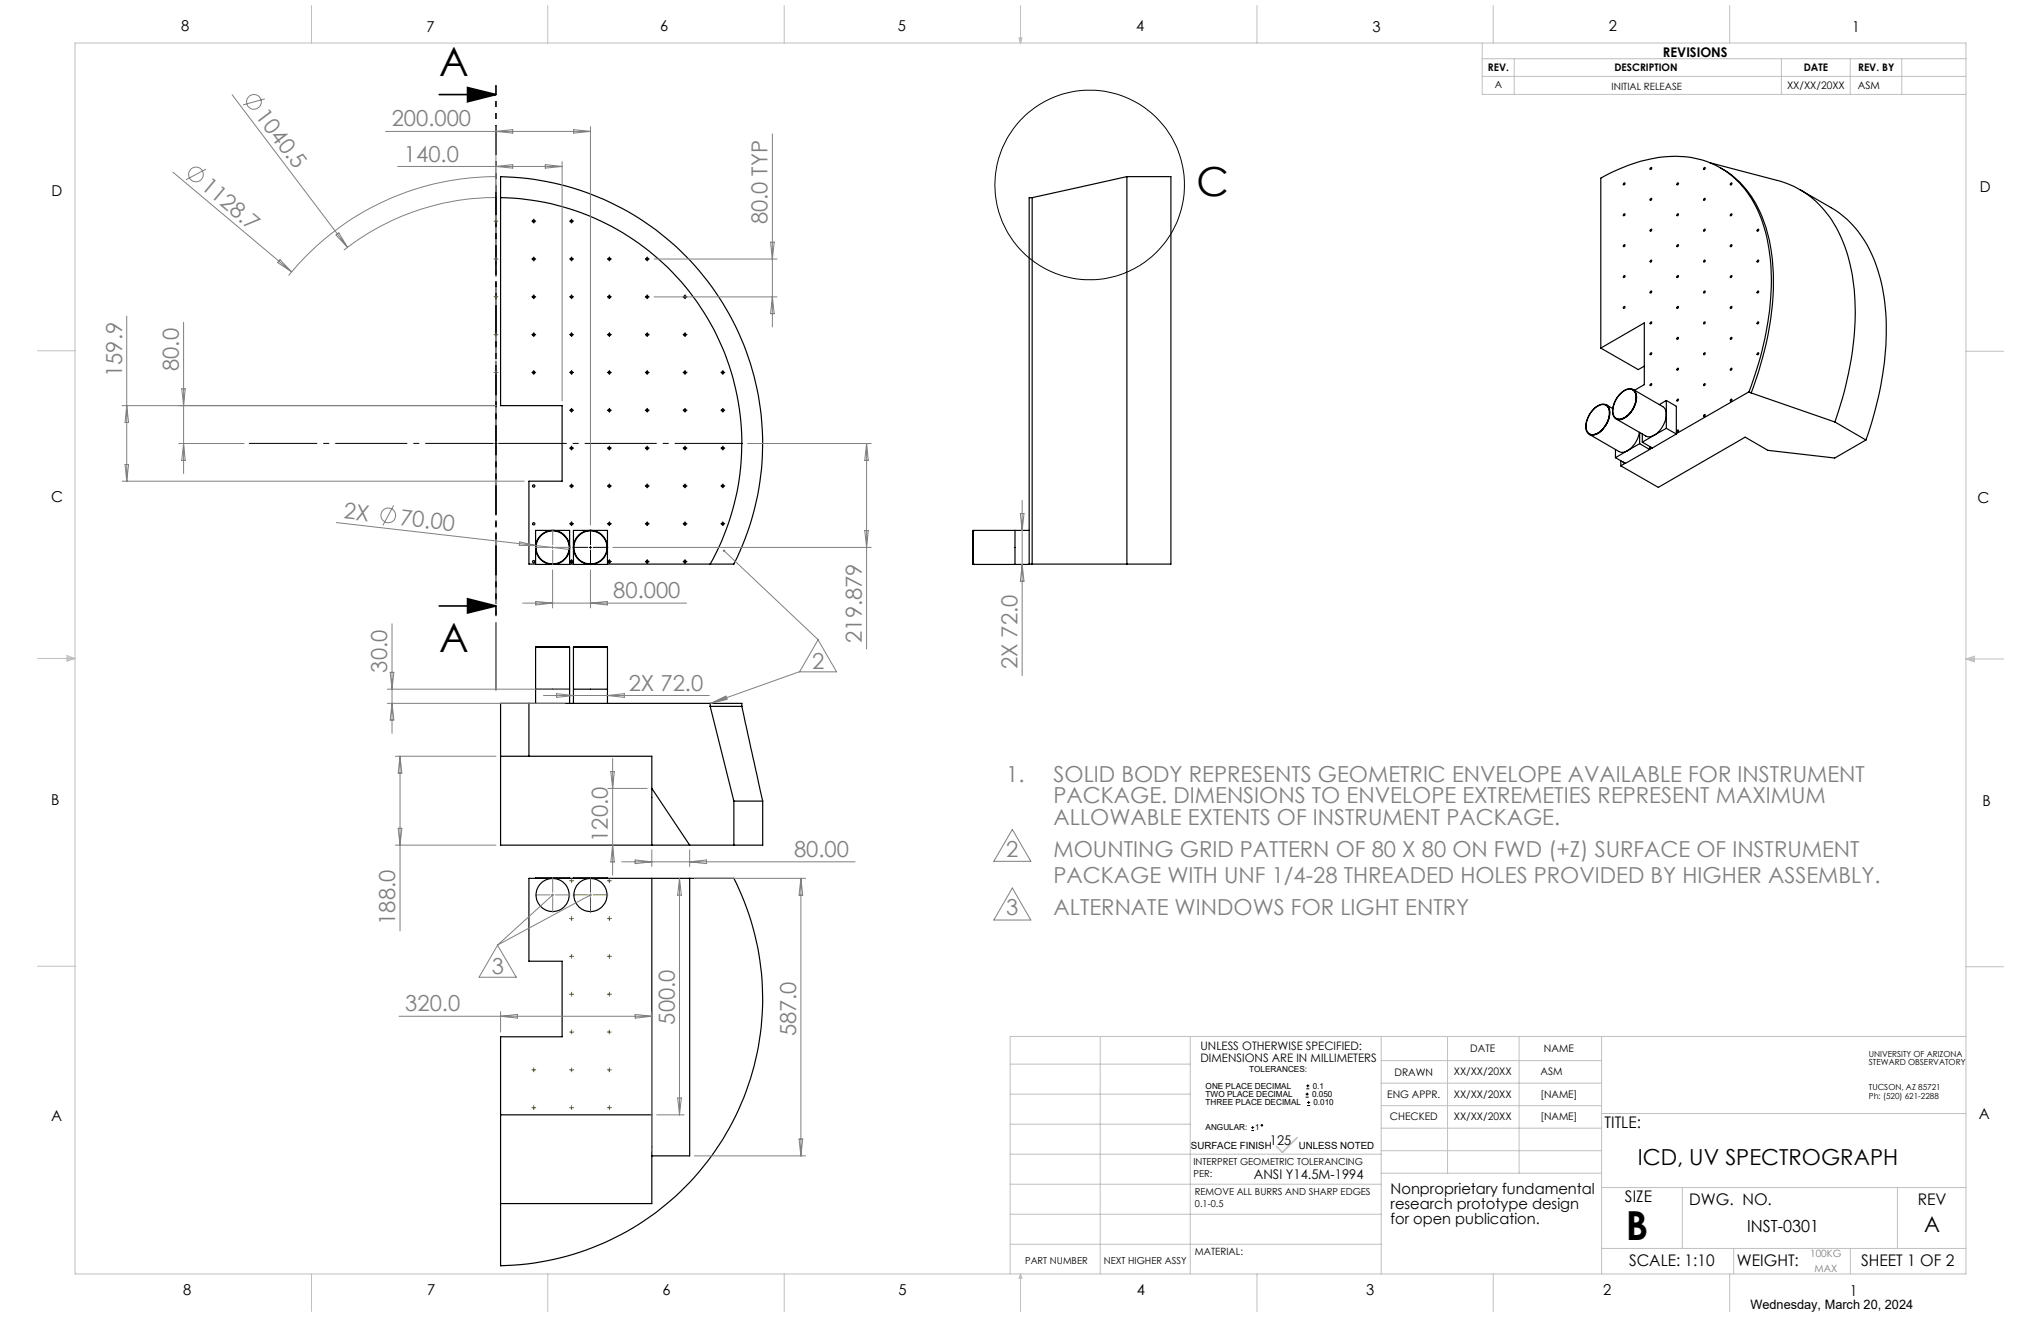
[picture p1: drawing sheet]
<svg xmlns="http://www.w3.org/2000/svg" width="432mm" height="279mm" viewBox="0 0 432 279" stroke-linecap="round" stroke-linejoin="round" font-family="sans-serif">
<g fill="none" stroke="#c0c0c0" stroke-width=".21">
<path d="M15.9 9.1h400v260.4h-400zM65.9 1.2v7.9M115.9 1.2v7.9M165.9 1.2v7.9M215.6 8h.6l-.3 1.1zM215.7 8l.2 1.1M215.9 1.2v7.9M216 8l-.1 1.1M265.9 1.2v7.9M313.6 9.1v10.9h102.3M313.6 16.2h102.3M313.6 12.4h102.3"/>
<path d="M315.9 1.2v7.9M320.4 12.4v7.6M365.9 1.2v7.9M376.9 12.4v7.6M391.4 12.4v7.6M402.3 12.4v7.6M7.9 74.2h8M415.9 74.3h8M7.9 139.3h8M14.2 139.1l1.7 .2M14.2 138.7l1.7 .6-1.7 .5zM15.9 139.3l-1.7 .3"/>
<path d="M415.9 139.4h8M415.9 139.4l1.8-.6v1.2zM415.9 139.4l1.8 .3M417.7 139.2l-1.8 .2M7.9 204.4h8M232.8 219.2v50.3M251.8 219.2v50.3M292.2 219.2v50.3M306.2 219.2v28.9M321.4 219.2v28.9M338.8 219.2v50.3M415.9 204.5h8"/>
<path d="M415.9 219.2h-202.2v50.3M213.7 237.8h38.1M213.7 231.4h38.1M213.7 225.1h38.1M292.2 233.9h46.6M292.2 229.1h46.6M292.2 224.3h46.6M292.2 238.6h46.6M338.8 235.5h77.1M213.7 256.8h78.5M213.7 250.5h78.5M213.7 244.1h78.5"/>
<path d="M292.2 248.1h46.6M292.2 243.4h46.6M338.8 251.2h77.1M355.9 251.2v12.9M401.4 251.2v12.9M65.9 269.5v7.9M115.9 269.5v7.9M165.9 269.5v7.9M213.7 263.2h78.5M215.9 269.5v7.9M215.9 269.5l.3 .8h-.6zM265.9 269.5v7.9"/>
<path d="M315.9 269.5v7.9M338.8 264.1h77.1M365.9 269.5v7.9M366.8 264.1v5.4M391.5 264.1v5.4"/>
</g>
<path d="M274.4 240.6l-3.1 3.1-1.2-1.2" fill="none" stroke="#c0c0c0" stroke-width=".35"/>
<g fill="none" stroke="#000" stroke-width=".25">
<path d="M238.4 37.4v81.9M238.4 37.4l-20 4.4M238.4 37.4h9.3v81.9h-30M343.6 38.7h.1a.21 .21 0 0 1 .1 .3 .21 .21 0 0 1-.4 0zM349.3 35.4a.19 .19 0 0 1 .1 .3 .19 .19 0 0 1-.3 0zM354.9 38.8l.1-.1a.22 .22 0 0 1 .1 .2 .22 .22 0 0 1-.3 .2zM361.7 34.4l14.3 3.8a20.2 20.2 0 0 1 13.6 12.3 43.8 43.8 0 0 1 2.5 22.3 79 79 0 0 1-3.9 16.5M364 35.5a21.4 21.4 0 0 1 10.1 14.4 50.8 50.8 0 0 1-.9 24.6l-1 3.7-1.7 4.9M366.3 38.7h.1a.23 .23 0 0 1 0 .3 .23 .23 0 0 1-.3 .1zM105.9 41.8a52 52 0 0 1 44.3 77.5M105.9 41.8v-4.4a56.5 56.5 0 0 1 49.4 81.9h-26.8M105.9 41.8v44h13v16h-7v17.5h1.4"/>
<path d="M218.4 41.8v77.5M218.4 41.8h-.7v77.5M343.5 58.3h.2a.2 .2 0 0 1 0 .3 .2 .2 0 0 1-.3 0zM343.6 45.2h.1a.2 .2 0 0 1 0 .3 .2 .2 0 0 1-.3 0zM343.6 51.8h.1a.2 .2 0 0 1 0 .3 .2 .2 0 0 1-.3 0zM349.2 42h.2a.21 .21 0 0 1 0 .3 .21 .21 0 0 1-.3 0zM349.2 48.5h.2l.1 .1a.2 .2 0 0 1-.1 .3 .2 .2 0 0 1-.3-.1zM349.2 55.1h.2a.23 .23 0 0 1 0 .3 .23 .23 0 0 1-.3 0zM354.9 45.3l.1-.1a.2 .2 0 0 1 0 .3 .2 .2 0 0 1-.2 0zM354.9 51.8a.19 .19 0 0 1 .1 .2 .19 .19 0 0 1-.2 .1zM354.9 58.3h.1a.2 .2 0 0 1 0 .3 .2 .2 0 0 1-.2 0zM360.5 48.5h.3l-.3 .4h-.1z"/>
<path d="M366.1 45.4l.3-.1a.25 .25 0 0 1 0 .2 .25 .25 0 0 1-.3 .1zM366.1 58.4l.3-.1a.21 .21 0 0 1 0 .3 .21 .21 0 0 1-.3 0zM366.3 51.8a.19 .19 0 0 1 .1 .2 .19 .19 0 0 1-.3 .1zM371.8 48.5h.2a.2 .2 0 0 1 0 .3 .2 .2 0 0 1-.3 0zM371.8 55.1l.2-.1a.21 .21 0 0 1 0 .3 .21 .21 0 0 1-.3 0zM380.8 40.1l6.6 3.8a23.4 23.4 0 0 1 10.4 15 55 55 0 0 1-.7 26.5l-1.1 3.8-1.2 3.9M338.7 73.6v-35.9a30.8 30.8 0 0 1 19.1-4.4 18.7 18.7 0 0 1 14.4 11.9 41.1 41.1 0 0 1 2 21.7 71.7 71.7 0 0 1-4.2 16M338.7 73.6l9.2-5.3v13.1l-2.1 1.2M338.7 73.6l7.9 4.6 1.3-.8M343.5 64.9l.2-.1a.2 .2 0 0 1 0 .3 .2 .2 0 0 1-.3 0zM349.1 61.7l.3-.1a.23 .23 0 0 1 0 .3 .23 .23 0 0 1-.3 0zM349.2 68.2l.2-.1a.25 .25 0 0 1 0 .3 .25 .25 0 0 1-.3 .1z"/>
<path d="M349.2 74.7l.1-.1a.19 .19 0 0 1 .1 .3 .19 .19 0 0 1-.3 0zM354.9 64.9v-.1a.17 .17 0 0 1 .1 .3 .17 .17 0 0 1-.2 0zM354.9 71.4l.1-.1a.2 .2 0 0 1 0 .3 .2 .2 0 0 1-.2 0zM354.9 77.9h.1a.22 .22 0 0 1 .1 .2 .22 .22 0 0 1-.3 .1zM366.2 64.9l.2-.1v.1a.2 .2 0 0 1-.1 .3 .2 .2 0 0 1-.2-.1zM366.2 71.4h.2a.2 .2 0 0 1 0 .3 .2 .2 0 0 1-.3-.1zM366.3 77.9h.1a.23 .23 0 0 1 0 .3 .23 .23 0 0 1-.3 0zM371.8 74.7l.2-.1a.2 .2 0 0 1 0 .3 .2 .2 0 0 1-.3 0zM371.8 61.6h.2a.2 .2 0 0 1 0 .3 .2 .2 0 0 1-.3 0zM371.8 68.2l.2-.1a.2 .2 0 0 1 0 .3 .2 .2 0 0 1-.3 0zM336.2 91.9l6.3 3.6a1.71 1.71 0 0 0 1.8-.2M336.3 91.8h.1"/>
<path d="M337.2 86.4a2.1 2.1 0 0 1 2.9-.5 4.1 4.1 0 0 1-.9 4.8 2.55 2.55 0 0 1-3 1.1 2.96 2.96 0 0 1-.2-3.6zM337.4 86.3a1.86 1.86 0 0 1 2.8-.2 4.4 4.4 0 0 1-1.3 4.8 2.11 2.11 0 0 1-2.9 .6 3.5 3.5 0 0 1 .3-3.8zM339.8 85.7h.1M339.8 85.7a1.67 1.67 0 0 1 .7 1.6M339.8 85.6l1.4 .8M340.5 87.3a5.1 5.1 0 0 1-3.3 4.6l-.9-.1M341.8 95.1v1.7M341.9 88.6l6.3 3.6a1.71 1.71 0 0 0 1.8-.2M341.9 88.5h.1M342.6 83.5a2.43 2.43 0 0 1 3-.9 3.1 3.1 0 0 1 0 3.7l-.2 .3a3.4 3.4 0 0 1-3.2 2 2.02 2.02 0 0 1-.9-2.6l.5-1.3zM342.7 83.4a2.4 2.4 0 0 1 3-.9 3.2 3.2 0 0 1 0 3.8 4 4 0 0 1-3.3 2.5 1.74 1.74 0 0 1-1.2-2.3 6 6 0 0 1 1.5-3.1zM342.9 97.4v1.1"/>
<path d="M343.5 97.8l.1 .1M343.9 98l-1 .5M344.3 95.3l-2.5 1.5M345.4 82.4h.1M345.4 82.4a1.8 1.8 0 0 1 .8 1.7M345.5 82.4l6.3 3.6a2.89 2.89 0 0 1 .2 3.6 5.4 5.4 0 0 1-2 2.4M346.2 84.1a4.8 4.8 0 0 1-3.6 4.6l-.7-.2M346.8 91.4a5.4 5.4 0 0 1-2.5 3.9M346.9 91.5v2.3M346.9 93.8l-2.6 1.5M346.9 93.8l2.1 1.3M347.5 91.8v1.7"/>
<path d="M349 94.4v.7M349 95.1l-5.1 2.9-2.1-1.2M349.1 94.5l.2 .1M349.1 81.3l.3-.1a.21 .21 0 0 1 0 .3 .21 .21 0 0 1-.3 0zM349.5 94.7l-.5 .3M350 92l-2.5 1.5M352.5 84.7l2.1 1.2v5.9M352.5 90.6l-2.5 1.4M352.5 84.7v5.9M352.5 90.6l2.1 1.2M352.5 84.7l-1.5 .9M354.6 91.8l-5 3-2.1-1.3"/>
<path d="M354.9 91v-.1a.19 .19 0 0 1 .1 .3 .19 .19 0 0 1-.2 .1zM354.9 84.5l.1-.1a.2 .2 0 0 1 0 .3 .2 .2 0 0 1-.2 0zM360.6 87.7h.1l.1 .2-.3 .2-.1-.2zM366.1 84.6l.3-.1a.25 .25 0 0 1 0 .2 .25 .25 0 0 1-.3 .1zM370 82.9l-15.4 8.8M370 82.9l.5 .2M370.5 83.1l17.7 6.2M388.2 89.3l6.6 3.8M394.8 93.1l-6.6 3.8-14.2-1.6-4.8-2.8-18.4 10.6-7.9-4.6M113.3 112.2h7.2v7.2h-7.2zM120.5 119.3h.8M121.3 112.2h7.2v7.2h-7.2z"/>
<path d="M205.8 119.3h.1M205.8 112.3h.1M205.8 115.8v3.6l11.9-.1M205.8 112.3v3.5M205.8 115.8v3.5M214.7 112.2v7.2M217.7 112.2h-11.9v3.6M113.4 136.9h7M121.4 136.9h7M105.9 159.9h32v18.9M111.9 148.8v11.1M113.3 148.8v-11.9h7.2v11.9"/>
<path d="M113.3 145.8h7.2M121.3 148.8v-11.9h7.2v11.9M121.3 145.8h7.2M150.2 149.4h6.8M150.2 148.8h6.8v.6M150.2 148.8h-44.3v30h49.4M150.2 148.8v.6M150.2 149.4l5.1 20M157 149.4l4.4 20M137.9 166.8l8 12M155.3 169.4h6.1M155.3 169.4v9.4"/>
<path d="M161.4 169.4v9.4h-6.1M111.9 185.8h43.4a56.5 56.5 0 0 1-49.4 81.9v-48.4h13v-16h-7zM113.3 185.8h7.2M121.3 185.8h7.2M137.9 185.8v68.8h-32M145.9 185.8v58.7h-8M105.9 235.8h32"/>
<circle cx="360.6" cy="35.6" r=".19"/>
<circle cx="112.9" cy="46.8" r=".24"/>
<circle cx="112.9" cy="54.8" r=".24"/>
<circle cx="120.9" cy="46.8" r=".23"/>
<circle cx="120.9" cy="54.8" r=".23"/>
<circle cx="128.9" cy="54.8" r=".25"/>
<circle cx="136.9" cy="54.8" r=".25"/>
<circle cx="360.6" cy="42.1" r=".19"/>
<circle cx="360.6" cy="55.2" r=".2"/>
<circle cx="112.9" cy="78.8" r=".24"/>
<circle cx="112.9" cy="70.8" r=".24"/>
<circle cx="112.9" cy="62.8" r=".24"/>
<circle cx="120.9" cy="70.8" r=".23"/>
<circle cx="120.9" cy="78.8" r=".23"/>
<circle cx="120.9" cy="62.8" r=".23"/>
<circle cx="128.9" cy="70.8" r=".25"/>
<circle cx="128.9" cy="78.8" r=".25"/>
<circle cx="128.9" cy="62.8" r=".25"/>
<circle cx="136.9" cy="70.8" r=".25"/>
<circle cx="136.9" cy="78.8" r=".25"/>
<circle cx="136.9" cy="62.8" r=".25"/>
<circle cx="144.9" cy="78.8" r=".24"/>
<circle cx="144.9" cy="70.8" r=".24"/>
<circle cx="144.9" cy="62.8" r=".24"/>
<circle cx="152.9" cy="78.8" r=".23"/>
<circle cx="360.6" cy="61.7" r=".19"/>
<circle cx="360.6" cy="68.3" r=".19"/>
<circle cx="360.6" cy="74.8" r=".19"/>
<circle cx="120.9" cy="94.8" r=".23"/>
<circle cx="120.9" cy="86.8" r=".23"/>
<circle cx="128.9" cy="94.8" r=".25"/>
<circle cx="128.9" cy="86.8" r=".25"/>
<circle cx="136.9" cy="94.8" r=".25"/>
<circle cx="136.9" cy="86.8" r=".25"/>
<circle cx="144.9" cy="94.8" r=".24"/>
<circle cx="144.9" cy="86.8" r=".24"/>
<circle cx="152.9" cy="94.8" r=".23"/>
<circle cx="152.9" cy="86.8" r=".23"/>
<circle cx="360.6" cy="81.3" r=".19"/>
<circle cx="112.9" cy="118.8" r=".24"/>
<circle cx="112.9" cy="110.8" r=".24"/>
<circle cx="112.9" cy="102.8" r=".25"/>
<circle cx="116.9" cy="115.8" r="3.6"/>
<circle cx="116.9" cy="115.8" r="3.5"/>
<circle cx="120.9" cy="118.8" r=".23"/>
<circle cx="120.9" cy="110.8" r=".23"/>
<circle cx="120.9" cy="102.8" r=".24"/>
<circle cx="124.9" cy="115.8" r="3.5"/>
<circle cx="124.9" cy="115.8" r="3.6"/>
<circle cx="128.9" cy="118.8" r=".25"/>
<circle cx="128.9" cy="110.8" r=".25"/>
<circle cx="128.9" cy="102.8" r=".25"/>
<circle cx="136.9" cy="118.8" r=".25"/>
<circle cx="136.9" cy="110.8" r=".25"/>
<circle cx="136.9" cy="102.8" r=".25"/>
<circle cx="144.9" cy="118.8" r=".24"/>
<circle cx="144.9" cy="110.8" r=".24"/>
<circle cx="144.9" cy="102.8" r=".25"/>
<circle cx="152.9" cy="110.8" r=".23"/>
<circle cx="152.9" cy="102.8" r=".24"/>
<circle cx="116.9" cy="189.3" r="3.5"/>
<circle cx="124.9" cy="189.3" r="3.5"/>
</g>
<g fill="none" stroke="#808080" stroke-width=".21">
<path d="M36.6 36.4l25.1 21.1M43.6 35.8l-4.3 2.2M49.1 20l24.4 32.3M56 20.9l-4.6 1.3M81.6 27.8h43.3M84.1 35.2h34.8M104.9 37.4a56.6 56.6 0 0 0-43.8 20.9M104.9 26.8v13.7M104.9 27.8l3.6-.4v.8zM104.9 35.2l3.6-.4v.8zM115.4 34.8l3.5 .4-3.5 .4zM118.9 34.2v50.6"/>
<path d="M121.4 27.4l3.5 .4-3.5 .4zM124.9 26.8v84.3M163.4 28.3v40.8M59.2 54.9l2.5 2.6-3-2zM71.1 49.7l.6-.5 1.8 3.1zM104.9 41.8a52.4 52.4 0 0 0-32.2 11.1M138.4 54.8h26M163 51.2h.8l-.4 3.6zM26.8 66.9v34.9M38.8 68.2v32M138.4 62.8h26M163.4 62.8l.4 3.6h-.8z"/>
<path d="M25.8 85.8h79.1M26.5 98.2h.7l-.4 3.6zM26.8 85.8l.4 3.6h-.7zM37.8 93.8h13.8M38.5 82.2h.7l-.4 3.6zM38.8 93.8l.4 3.6h-.7zM158.2 93.8h26.1M183.3 93.8v43.5M183.3 93.8l.4 3.6h-.7zM25.8 101.8h85.1M71.2 110.5l49.2 5.7M83.3 106.9l-2.3 4.2"/>
<path d="M110 114.6l3.5 .8h-3.6zM116.7 115.8h.5M116.9 115.5v.5M129.6 115.8h54.7M153.2 116.5l19.9 18.8M183 112.2h.7l-.4 3.6zM215.9 108.6h.7l-.3 3.6zM216.3 105.8v37.1M216.3 119.4l.3 3.5h-.7zM82.9 131.9v23.2M110.6 127.6h34.6M113.3 127.2l3.6 .4-3.6 .4z"/>
<path d="M116.9 120.5v8.1M124.9 120.5v8.1M124.9 127.6l3.6-.4v.8zM173.1 135.3l3.9 6.8h-7.8zM82 148.8h37.5M82 145.8h38.3M82.5 142.2h.8l-.4 3.6zM82.9 148.8l.4 3.5h-.8zM83.6 159.9h21.3M84.6 159.9v37M84.6 159.9l.4 3.6h-.8zM115 147.1h35.1"/>
<path d="M117.8 146.7l3.5 .4-3.5 .4zM128.5 147.1l3.6-.4v.8zM150.4 148.8l3.2-1.6 .2 .7zM169.2 142.1l-18.8 6.7M83.6 178.8h21.3M84.2 175.2h.8l-.4 3.6zM128.6 166.8h8.3M129.2 163.2h.8l-.4 3.6zM129.6 160.4v24.7M129.6 178.8l.4 3.5h-.8zM137.9 179.7v3.6M145.9 179.7v3.6"/>
<path d="M214.2 175.4l3.9 6.8h-7.8zM105.3 199.9l3.9 6.8h-7.8zM116.7 189.3h.5M116.8 189.4l-11.5 10.5 19.5-10.5M116.9 189.1v.4M131.6 182.3h49.3M134.4 181.9l3.5 .4-3.5 .4zM143.8 185.8l.3 3.5h-.7zM143.8 185.8v50M145.9 182.3l3.6-.4v.8zM146.9 185.8h23.5M169.4 185.8v58.7"/>
<path d="M169.4 185.8l.4 3.5h-.7zM214.2 187.8l3.9 6.8h-7.8zM84.4 214.9h53.5M105.9 214v4.3M105.9 214.9l3.6-.3v.7zM134.4 214.6l3.5 .3-3.5 .4zM137.9 214v29.5M138.9 235.8h5.8M143.4 232.2h.7l-.3 3.6zM146.9 244.5h23.5M169.1 240.9h.7l-.4 3.6z"/>
<circle cx="41.5" cy="36.9" r="1.55"/>
<circle cx="53.7" cy="21.6" r="1.55"/>
<circle cx="82.1" cy="109" r="1.54"/>
</g>
<g fill="none" stroke="#000" stroke-width=".21">
<path d="M112.7 54.8h.5M112.7 46.8h.5M112.9 46.5v.5M112.9 54.5v.5M120.7 54.8h.5M120.7 46.8h.5M120.9 46.5v.5M120.9 54.5v.5M128.7 54.8h.5M128.9 54.5v.5M136.7 54.8h.5M136.9 54.5v.5"/>
<path d="M112.7 78.8h.5M112.7 70.8h.5M112.7 62.8h.5M112.9 62.5v.5M112.9 70.6v.4M112.9 78.5v.5M120.7 78.8h.5M120.7 70.8h.5M120.7 62.8h.5M120.9 62.5v.5M120.9 70.6v.4M120.9 78.5v.5"/>
<path d="M128.7 78.8h.5M128.7 70.8h.5M128.7 62.8h.5M128.9 62.5v.5M128.9 70.6v.4M128.9 78.5v.5M136.7 78.8h.5M136.7 70.8h.5M136.7 62.8h.5M136.9 62.5v.5M136.9 70.6v.4M136.9 78.5v.5"/>
<path d="M144.7 78.8h.5M144.7 70.8h.5M144.7 62.8h.5M144.9 62.5v.5M144.9 70.6v.4M144.9 78.5v.5M152.6 78.8h.6M152.9 78.5v.5M104.7 93.8h.5M104.9 93.6v.5M120.7 94.8h.5M120.7 86.8h.5"/>
<path d="M120.9 86.5v.5M120.9 94.5v.5M128.7 94.8h.5M128.7 86.8h.5M128.9 86.5v.5M128.9 94.5v.5M136.7 94.8h.5M136.7 86.8h.5M136.9 86.5v.5M136.9 94.5v.5M144.7 94.8h.5M144.7 86.8h.5"/>
<path d="M144.9 86.5v.5M144.9 94.5v.5M152.6 94.8h.6M152.6 86.8h.6M152.9 86.5v.5M152.9 94.5v.5M120.7 102.8h.5M120.7 110.8h.5M120.7 118.8h.5M120.9 102.6v.4M120.9 110.5v.6M120.9 118.5v.5"/>
<path d="M124.7 115.8h.5M124.9 115.5v.5M128.7 102.8h.5M128.7 110.8h.5M128.7 118.8h.5M128.9 102.6v.4M128.9 110.5v.6M128.9 118.5v.5M136.7 102.8h.5M136.7 110.8h.5M136.7 118.8h.5M136.9 102.6v.4"/>
<path d="M136.9 110.5v.6M136.9 118.5v.5M144.7 102.8h.5M144.7 110.8h.5M144.7 118.8h.5M144.9 102.6v.4M144.9 110.5v.6M144.9 118.5v.5M152.6 102.8h.6M152.6 110.8h.6M152.9 102.6v.4M152.9 110.5v.6"/>
<circle cx="230.5" cy="39.1" r="20"/>
</g>
<path d="M98.9 18.5l6 1.5-6 1.5zM92.9 20h12M92.9 128.2h12M98.9 126.6l6 1.6-6 1.4z" fill="none" stroke="#000" stroke-width=".35"/>
<g fill="none" stroke="#000" stroke-width=".21" stroke-dasharray="15.2 1.3 1.3 1.3" stroke-linecap="butt">
<path d="M112.7 54.8h-.3M112.7 46.8h-.3M112.9 54.5v-.2M112.9 55v.3M112.9 46.5v-.2M112.9 47v.3M113.2 54.8h.2M113.2 46.8h.2M120.7 54.8h-.3M120.7 46.8h-.3M120.9 54.5v-.2M120.9 55v.3"/>
<path d="M120.9 46.5v-.2M120.9 47v.3M121.2 54.8h.2M121.2 46.8h.2M128.7 54.8h-.3M128.9 54.5v-.2M128.9 55v.3M129.2 54.8h.2M136.7 54.8h-.3M136.9 54.5v-.2M136.9 55v.3M137.2 54.8h.2"/>
<path d="M112.7 78.8h-.3M112.7 70.8h-.3M112.7 62.8h-.3M112.9 78.5v-.2M112.9 79v.3M112.9 70.5v-.2M112.9 71v.3M112.9 62.5v-.2M112.9 63v.3M113.2 78.8h.2M113.2 70.8h.2M113.2 62.8h.2"/>
<path d="M120.7 78.8h-.3M120.7 70.8h-.3M120.7 62.8h-.3M120.9 78.5v-.2M120.9 79v.3M120.9 70.5v-.2M120.9 71v.3M120.9 62.5v-.2M120.9 63v.3M121.2 78.8h.2M121.2 70.8h.2M121.2 62.8h.2"/>
<path d="M128.7 78.8h-.3M128.7 70.8h-.3M128.7 62.8h-.3M128.9 78.5v-.2M128.9 79v.3M128.9 70.5v-.2M128.9 71v.3M128.9 62.5v-.2M128.9 63v.3M129.2 78.8h.2M129.2 70.8h.2M129.2 62.8h.2"/>
<path d="M136.7 78.8h-.3M136.7 70.8h-.3M136.7 62.8h-.3M136.9 78.5v-.2M136.9 79v.3M136.9 70.5v-.2M136.9 71v.3M136.9 62.5v-.2M136.9 63v.3M137.2 78.8h.2M137.2 70.8h.2M137.2 62.8h.2"/>
<path d="M144.7 78.8h-.3M144.7 70.8h-.3M144.7 62.8h-.3M144.9 78.5v-.2M144.9 79v.3M144.9 70.5v-.2M144.9 71v.3M144.9 62.5v-.2M144.9 63v.3M145.2 78.8h.2M145.2 70.8h.2M145.2 62.8h.2"/>
<path d="M152.7 78.8h-.3M152.9 78.5v-.2M152.9 79v.3M153.2 78.8h.2M120.7 94.8h-.3M120.7 86.8h-.3M120.9 94.5v-.2M120.9 95v.3M120.9 86.5v-.2M120.9 87v.3M121.2 94.8h.2M121.2 86.8h.2"/>
<path d="M128.7 94.8h-.3M128.7 86.8h-.3M128.9 94.5v-.2M128.9 95v.3M128.9 86.5v-.2M128.9 87v.3M129.2 94.8h.2M129.2 86.8h.2M136.7 94.8h-.3M136.7 86.8h-.3M136.9 94.5v-.2M136.9 95v.3"/>
<path d="M136.9 86.5v-.2M136.9 87v.3M137.2 94.8h.2M137.2 86.8h.2M144.7 94.8h-.3M144.7 86.8h-.3M144.9 94.5v-.2M144.9 95v.3M144.9 86.5v-.2M144.9 87v.3M145.2 94.8h.2M145.2 86.8h.2"/>
<path d="M152.7 94.8h-.3M152.7 86.8h-.3M152.9 94.5v-.2M152.9 95v.3M152.9 86.5v-.2M152.9 87v.3M153.2 94.8h.2M153.2 86.8h.2M120.7 102.8h-.3M120.7 110.8h-.3M120.7 118.8h-.3M120.9 102.5v-.2"/>
<path d="M120.9 103v.3M120.9 110.5v-.2M120.9 111v.3M120.9 118.5v-.2M120.9 119v.3M121.2 102.8h.2M121.2 110.8h.2M121.2 118.8h.2M124.4 115.8h-3.2M124.9 115.3v-3.3M124.9 116.3v3.2M125.4 115.8h3.3"/>
<path d="M128.7 102.8h-.3M128.7 110.8h-.3M128.7 118.8h-.3M128.9 102.5v-.2M128.9 103v.3M128.9 110.5v-.2M128.9 111v.3M128.9 118.5v-.2M128.9 119v.3M129.2 102.8h.2M129.2 110.8h.2M129.2 118.8h.2"/>
<path d="M136.7 102.8h-.3M136.7 110.8h-.3M136.7 118.8h-.3M136.9 102.5v-.2M136.9 103v.3M136.9 110.5v-.2M136.9 111v.3M136.9 118.5v-.2M136.9 119v.3M137.2 102.8h.2M137.2 110.8h.2M137.2 118.8h.2"/>
<path d="M144.7 102.8h-.3M144.7 110.8h-.3M144.7 118.8h-.3M144.9 102.5v-.2M144.9 103v.3M144.9 110.5v-.2M144.9 111v.3M144.9 118.5v-.2M144.9 119v.3M145.2 102.8h.2M145.2 110.8h.2M145.2 118.8h.2"/>
<path d="M152.7 102.8h-.3M152.7 110.8h-.3M152.9 102.5v-.2M152.9 103v.3M152.9 110.5v-.2M152.9 111v.3M153.2 102.8h.2M153.2 110.8h.2"/>
</g>
<path d="M104.4 93.8h-51.7M104.9 93.3v-51.8M104.9 94.3v51.8M105.4 93.8h51.8" fill="none" stroke="#000" stroke-width=".21" stroke-dasharray="15.2 1.3 1.3 1.3" stroke-dashoffset=".8" stroke-linecap="butt"/>
<path d="M104.9 18v112.1" fill="none" stroke="#000" stroke-width=".35" stroke-dasharray="6.3 1.3 1.3 1.3 1.3 1.3" stroke-dashoffset="4.3" stroke-linecap="butt"/>
<g fill="none" stroke="#808000" stroke-width=".21" stroke-dasharray="15.2 1.3 1.3 1.3" stroke-linecap="butt">
<path d="M104.7 54.8h-.3M104.7 46.8h-.3M104.9 54.5v-.2M104.9 55v.3M104.9 46.5v-.2M104.9 47v.3M105.2 54.8h.2M105.2 46.8h.2M104.7 78.8h-.3M104.7 70.8h-.3M104.7 62.8h-.3M104.9 78.5v-.2"/>
<path d="M104.9 79v.3M104.9 70.5v-.2M104.9 71v.3M104.9 62.5v-.2M104.9 63v.3M105.2 78.8h.2M105.2 70.8h.2M105.2 62.8h.2M120.7 194.3h-.3M120.7 186.3h-.3M120.9 194v-.2M120.9 194.5v.3"/>
<path d="M120.9 186v-.2M120.9 186.5v.3M121.2 194.3h.2M121.2 186.3h.2M124.4 189.3h-3.2M124.9 188.8v-3.3M124.9 189.8v3.2M125.4 189.3h3.3M128.7 194.3h-.3M128.7 186.3h-.3M128.9 194v-.2M128.9 194.5v.3"/>
<path d="M128.9 186v-.2M128.9 186.5v.3M129.2 194.3h.2M129.2 186.3h.2M120.7 202.3h-.3M120.7 210.3h-.3M120.7 218.3h-.3M120.9 202v-.2M120.9 202.5v.3M120.9 210v-.2M120.9 210.5v.3M120.9 218v-.2"/>
<path d="M120.9 218.5v.3M121.2 202.3h.2M121.2 210.3h.2M121.2 218.3h.2M128.7 202.3h-.3M128.7 210.3h-.3M128.7 218.3h-.3M128.9 202v-.2M128.9 202.5v.3M128.9 210v-.2M128.9 210.5v.3M128.9 218v-.2"/>
<path d="M128.9 218.5v.3M129.2 202.3h.2M129.2 210.3h.2M129.2 218.3h.2M112.7 226.3h-.3M112.7 234.3h-.3M112.9 226v-.2M112.9 226.5v.3M112.9 234v-.2M112.9 234.5v.3M113.2 226.3h.2M113.2 234.3h.2"/>
<path d="M120.7 226.3h-.3M120.7 234.3h-.3M120.9 226v-.2M120.9 226.5v.3M120.9 234v-.2M120.9 234.5v.3M121.2 226.3h.2M121.2 234.3h.2M128.7 226.3h-.3M128.7 234.3h-.3M128.9 226v-.2M128.9 226.5v.3"/>
<path d="M128.9 234v-.2M128.9 234.5v.3M129.2 226.3h.2M129.2 234.3h.2"/>
</g>
<path d="M116.4 115.8h-3.2M116.9 115.3v-3.3M116.9 116.3v3.2M117.4 115.8h3.3M116.4 189.3h-3.2M116.9 188.8v-3.3M116.9 189.8v3.2M117.4 189.3h3.3" fill="none" stroke="#808080" stroke-width=".21" stroke-dasharray="15.2 1.3 1.3 1.3" stroke-linecap="butt"/>
<g fill="none" stroke="#808000" stroke-width=".21">
<path d="M104.7 54.8h.5M104.7 46.8h.5M104.9 46.5v.5M104.9 54.5v.5M104.7 78.8h.5M104.7 70.8h.5M104.7 62.8h.5M104.9 62.5v.5M104.9 70.6v.4M104.9 78.5v.5M120.7 194.3h.5M120.7 186.3h.5"/>
<path d="M120.9 186.1v.4M120.9 194v.6M124.7 189.3h.5M124.9 189.1v.4M128.7 194.3h.5M128.7 186.3h.5M128.9 186.1v.4M128.9 194v.6M120.7 202.3h.5M120.7 210.3h.5M120.7 218.3h.5M120.9 202v.5"/>
<path d="M120.9 210v.5M120.9 218.1v.4M128.7 202.3h.5M128.7 210.3h.5M128.7 218.3h.5M128.9 202v.5M128.9 210v.5M128.9 218.1v.4M112.7 226.3h.5M112.7 234.3h.5M112.9 226.1v.5M112.9 234v.5"/>
<path d="M120.7 226.3h.5M120.7 234.3h.5M120.9 226.1v.5M120.9 234v.5M128.7 226.3h.5M128.7 234.3h.5M128.9 226.1v.5M128.9 234v.5"/>
</g>
<path d="M98.9 18.5l6 1.5-6 1.5zM98.9 126.6l6 1.6-6 1.4z" fill="#000"/>
<path d="M116.7 189.2a.25 .25 0 0 0-.1 .3 .25 .25 0 0 0 .4 .1 .25 .25 0 0 0 0-.4l-.2 .2 .2-.2zM124.6 189.2a.26 .26 0 0 0 0 .3 .26 .26 0 0 0 .3 .1 .26 .26 0 0 0 .1-.3l-.2 .1 .2-.2zM153 116.3a.25 .25 0 0 0 0 .4 .25 .25 0 0 0 .4-.2 .25 .25 0 0 0-.4-.2l.2 .2zM150.4 148.8l3.2-1.6 .2 .7z" fill="#808080"/>
<g fill="none" stroke="#000" stroke-width=".21">
<path d="M264.7 239.1h.6M264.7 238.5h.6M265 238.2v.6M276.2 232.1h.7M276.2 231.4h.7M276.4 230.3h.6M276.4 229.7h.6M276.5 231.1v.6M276.5 233.8h.7M276.5 233.2h.7M276.7 229.3v.7M276.9 232.9v.6"/>
<circle cx="267" cy="238" r=".16"/>
</g>
<g font-size="8.5">
<text x="92.9" y="16.1">A</text>
<text x="253.2" y="41.5">C</text>
<text x="92.9" y="137.8">A</text>
<text x="344" y="262.3">B</text>
</g>
<g font-size="4.7" fill="#808080">
<text x="53.9" y="24.6" transform="rotate(53 53.9 24.6)">1040.5</text>
<text x="82.9" y="26.8">200.000</text>
<text x="85.5" y="34.2">140.0</text>
<text x="42.3" y="39.8" transform="rotate(40 42.3 39.8)">1128.7</text>
<text x="162.4" y="47.5" transform="rotate(-90 162.4 47.5)">80.0 TYP</text>
<text x="25.8" y="79.8" transform="rotate(-90 25.8 79.8)">159.9</text>
<text x="37.8" y="78.5" transform="rotate(-90 37.8 78.5)">80.0</text>
<text x="72.6" y="109.6" transform="rotate(7 72.6 109.6)">2X</text>
<text x="84.5" y="111" transform="rotate(7 84.5 111)">70.00</text>
<text x="129.7" y="126.5">80.000</text>
<text x="182.3" y="136" transform="rotate(-90 182.3 136)">219.879</text>
<text x="81.9" y="142.3" transform="rotate(-90 81.9 142.3)">30.0</text>
<text x="171.8" y="141.4">2</text>
<text x="215.2" y="141.6" transform="rotate(-90 215.2 141.6)">2X 72.0</text>
<text x="133" y="146.1">2X 72.0</text>
<text x="212.9" y="165.3">1.</text>
<text x="222.9" y="165.3">SOLID BODY REPRESENTS GEOMETRIC ENVELOPE AVAILABLE FOR INSTRUMENT</text>
<text x="222.9" y="169.9">PACKAGE. DIMENSIONS TO ENVELOPE EXTREMETIES REPRESENT MAXIMUM</text>
<text x="128.6" y="178.1" transform="rotate(-90 128.6 178.1)">120.0</text>
<text x="222.9" y="174.4">ALLOWABLE EXTENTS OF INSTRUMENT PACKAGE.</text>
<text x="168" y="181.3">80.00</text>
<text x="212.9" y="181.2">2</text>
<text x="222.9" y="181.2">MOUNTING GRID PATTERN OF 80 X 80 ON FWD (+Z) SURFACE OF INSTRUMENT</text>
<text x="222.9" y="186.8">PACKAGE WITH UNF 1/4-28 THREADED HOLES PROVIDED BY HIGHER ASSEMBLY.</text>
<text x="83.6" y="195.6" transform="rotate(-90 83.6 195.6)">188.0</text>
<text x="212.9" y="193.6">3</text>
<text x="222.9" y="193.6">ALTERNATE WINDOWS FOR LIGHT ENTRY</text>
<text x="104" y="206">3</text>
<text x="85.7" y="213.9">320.0</text>
<text x="142.8" y="216.7" transform="rotate(-90 142.8 216.7)">500.0</text>
<text x="168.4" y="219.2" transform="rotate(-90 168.4 219.2)">587.0</text>
</g>
<text font-size="4.7" x="346.5" y="246.4">ICD, UV SPECTROGRAPH</text>
<text font-size="4.6" x="407.1" y="260.7">A</text>
<text font-size="3.5" x="369.6" y="260.7">INST-0301</text>
<g font-size="3.4">
<text x="339.5" y="238.5">TITLE:</text>
<text x="343.8" y="254.3">SIZE</text>
<text x="357.4" y="254.8">DWG. NO.</text>
<text x="405.7" y="254.9">REV</text>
<text x="344.6" y="267.8">SCALE: 1:10</text>
<text x="367.5" y="267.8">WEIGHT:</text>
<text x="393.8" y="267.8">SHEET 1 OF 2</text>
</g>
<g font-size="3.2">
<text x="38.3" y="6.7">8</text>
<text x="90.2" y="6.7">7</text>
<text x="139.7" y="6.5">6</text>
<text x="190" y="6.5">5</text>
<text x="240.4" y="6.5">4</text>
<text x="290.4" y="6.7">3</text>
<text x="340.4" y="6.5">2</text>
<text x="391.9" y="6.7">1</text>
<text x="10.9" y="41.6">D</text>
<text x="418.9" y="40.7">D</text>
<text x="10.9" y="106.3">C</text>
<text x="418.4" y="106.4">C</text>
<text x="10.8" y="170.2">B</text>
<text x="419.4" y="170.6">B</text>
<text x="10.8" y="237.2">A</text>
<text x="418.6" y="236.8">A</text>
<text x="294.2" y="252.6">Nonproprietary fundamental</text>
<text x="294.2" y="255.8">research prototype design</text>
<text x="294.2" y="259">for open publication.</text>
<text x="38.8" y="273.8">8</text>
<text x="90.4" y="273.8">7</text>
<text x="140.2" y="273.8">6</text>
<text x="190.1" y="273.9">5</text>
<text x="240.5" y="273.8">4</text>
<text x="289" y="273.9">3</text>
<text x="339.1" y="273.8">2</text>
<text x="391.4" y="274.1">1</text>
</g>
<g font-size="2.8">
<text x="351.8" y="12">REVISIONS</text>
<text x="268.7" y="242.1">125</text>
<text x="265.2" y="249.3">ANSI Y14.5M-1994</text>
</g>
<text font-size="2.7" x="370.3" y="276.8">Wednesday, March 20, 2024</text>
<g font-size="2.5">
<text x="254" y="222.1">UNLESS OTHERWISE SPECIFIED:</text>
<text x="254" y="224.5">DIMENSIONS ARE IN MILLIMETERS</text>
</g>
<g font-size="2.2">
<text x="314.8" y="15">REV.</text>
<text x="341.6" y="15">DESCRIPTION</text>
<text x="381.6" y="15">DATE</text>
<text x="393.1" y="15">REV. BY</text>
<text x="378.1" y="18.9">XX/XX/20XX</text>
<text x="393.1" y="18.9">ASM</text>
<text x="295" y="227.5">DRAWN</text>
<text x="307.6" y="227.3">XX/XX/20XX</text>
<text x="311" y="222.5">DATE</text>
<text x="325.9" y="227.3">ASM</text>
<text x="326.6" y="222.5">NAME</text>
<text x="293.5" y="232.3">ENG APPR.</text>
<text x="307.6" y="232.3">XX/XX/20XX</text>
<text x="325.9" y="232.3">[NAME]</text>
<text x="294" y="236.9">CHECKED</text>
<text x="307.6" y="236.9">XX/XX/20XX</text>
<text x="325.9" y="236.9">[NAME]</text>
</g>
<g font-size="2.1">
<text x="316.2" y="18.6">A</text>
<text x="341" y="18.9">INITIAL RELEASE</text>
<text x="251.9" y="243">SURFACE FINISH</text>
<text x="274.8" y="243">UNLESS NOTED</text>
<text x="252.8" y="265.5">MATERIAL:</text>
</g>
<g font-size="2.1" fill="#808080">
<text x="383" y="265.9">100KG</text>
<text x="383.9" y="269.1">MAX</text>
</g>
<g font-size="2">
<text x="252.5" y="246.4">INTERPRET GEOMETRIC TOLERANCING</text>
<text x="252.5" y="248.9">PER:</text>
<text x="252.8" y="252.8">REMOVE ALL BURRS AND SHARP EDGES</text>
<text x="252.8" y="255.4">0.1-0.5</text>
<text x="216.9" y="267.4">PART NUMBER</text>
<text x="233.5" y="267.4">NEXT HIGHER ASSY</text>
</g>
<g font-size="1.8">
<text x="264.3" y="226.7">TOLERANCES:</text>
<text x="395.4" y="223.5">UNIVERSITY OF ARIZONA</text>
<text x="395.4" y="225.3">STEWARD OBSERVATORY</text>
<text x="255.1" y="230.2">ONE PLACE DECIMAL</text>
<text x="255.1" y="232">TWO PLACE DECIMAL</text>
<text x="255.1" y="233.8">THREE PLACE DECIMAL</text>
<text x="277.6" y="232">0.050</text>
<text x="277.7" y="230.2">0.1</text>
<text x="277.9" y="233.8">0.010</text>
<text x="395.4" y="230.6">TUCSON, AZ 85721</text>
<text x="395.4" y="232.4">Ph: (520) 621-2288</text>
<text x="255.1" y="239.1">ANGULAR:</text>
<text x="265.6" y="239.1">1</text>
</g>
</svg>
